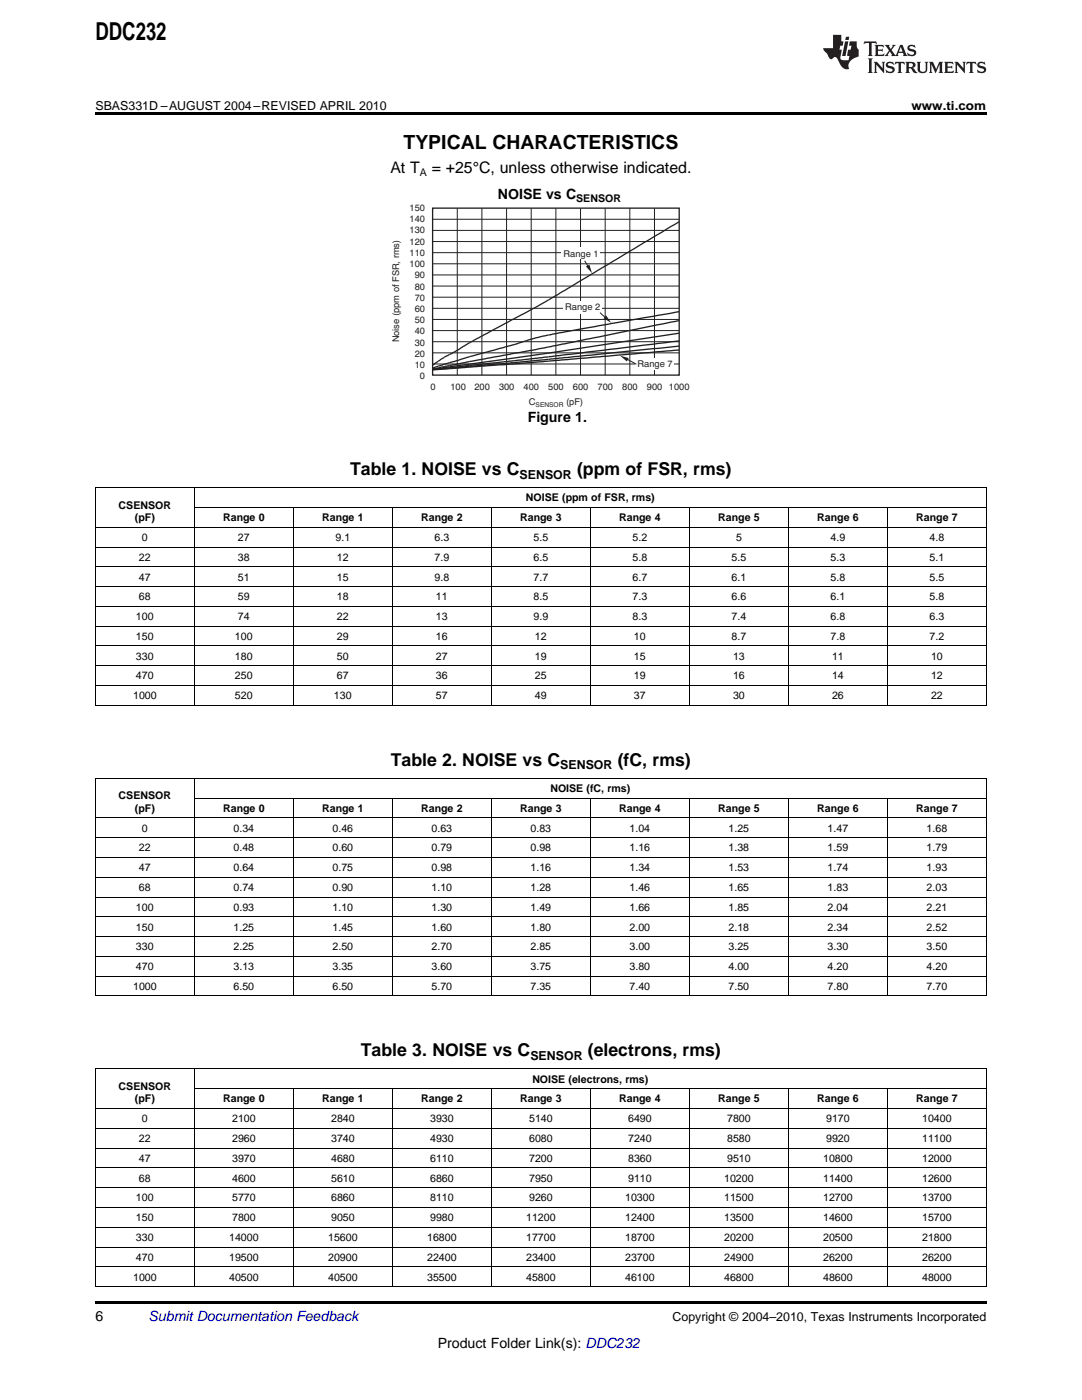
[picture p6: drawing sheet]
<svg xmlns="http://www.w3.org/2000/svg" width="216mm" height="279mm" viewBox="0 0 216 279" stroke-linecap="round" stroke-linejoin="round" font-family="sans-serif">
<g fill="#231f20">
<path d="M172.5 8.3l-.1 .5 .4-.2h.6v.1v2.1l-.2 .4h.9l-.2-.4v-2.1l.1-.1h.5l.5 .2-.2-.5zM174.5 9l.2 .3v1.5l-.2 .4h1.8l.2-.6a1.04 1.04 0 0 1-1.3 .2v-.7h.6l.3 .2v-.6l-.3 .2h-.6v-.6l.8-.1 .4 .3-.2-.5zM176.5 9l.9 1.1-.9 1.1h.8l-.2-.2 .4-.7 .5 .7-.2 .2h1.5l-.2-.2 .2-.4h.9l.1 .4-.2 .2h1l-.3-.3-.7-1.9h-.5l-.9 2-.8-1 .9-1h-.8l.1 .3-.4 .5-.3-.6 .1-.2zM179.7 9.3l.4 1h-.7zM181.3 9.1a.63 .63 0 0 0-.2 .7 .63 .63 0 0 0 .6 .4l.6 .2 .1 .2a.75 .75 0 0 1-.7 .4 .75 .75 0 0 1-.6-.5l.1 .7 .1-.1a1.11 1.11 0 0 0 1.5-.6 1.13 1.13 0 0 0-1.2-.8l-.1-.4a1.04 1.04 0 0 1 1.2 .2l-.2-.5-.2 .1-.4-.2zM173.2 11.7l.2 .3v2.2l-.2 .4h1l-.3-.4v-2.2l.3-.3zM174.3 12.3l.3 .4v1.5l-.3 .4h.8l-.2-.4v-1.3l1.5 1.7v-1.9l.2-.4h-.7l.2 .4v.9l-1.1-1.3zM177 12.5a.62 .62 0 0 0-.2 .7 .62 .62 0 0 0 .6 .4l.6 .1 .1 .3a.76 .76 0 0 1-.7 .3 .76 .76 0 0 1-.7-.4l.2 .7 .1-.1a1.11 1.11 0 0 0 1.5-.6 1.13 1.13 0 0 0-1.2-.8l-.1-.4a1.04 1.04 0 0 1 1.2 .2l-.2-.6-.2 .1-.5-.1zM178.7 12.3l-.2 .7a.61 .61 0 0 1 .8-.4v1.6l-.2 .4h.9l-.2-.4v-1.6a.63 .63 0 0 1 .7 .4l-.1-.7zM180.6 12.3l.3 .4v1.5l-.3 .4h1l-.2-.2-.1-.8 .6 .2a.76 .76 0 0 0 1.2 .7l-1-1a.58 .58 0 0 0 .6-.5 .58 .58 0 0 0-.5-.6zM181.4 12.7l.1-.1a.45 .45 0 0 1 .5 .1 .45 .45 0 0 1 .1 .5l-.8 .2zM182.9 12.3l.2 .2a2.17 2.17 0 0 0 .3 1.9 .99 .99 0 0 0 1.6-.6v-1.1l.2-.4h-.7l.2 .2a1.92 1.92 0 0 1-.2 1.8 .6 .6 0 0 1-.9-.5v-1.1l.2-.4zM185.4 12.3l.2 .4v1.5l-.2 .4h.7l-.2-.4v-1.4l.8 1.8 .8-1.8v1.4l-.2 .4h.9l-.2-.4v-1.5l.2-.4h-.8l-.6 1.5-.6-1.5zM188.4 12.3l.2 .4v1.5l-.2 .4h1.8l.1-.6a1.04 1.04 0 0 1-1.2 .2v-.7h.5l.4 .2v-.6l-.4 .2h-.5v-.7h.8l.3 .3-.1-.6zM190.5 12.3l.2 .4v1.5l-.2 .4h.7l-.2-.4v-1.3l1.5 1.7v-1.9l.2-.4h-.7l.2 .4v.9l-1.1-1.3zM192.9 12.3l-.1 .7a.61 .61 0 0 1 .7-.4l.1 1.6-.3 .4h1l-.3-.4 .1-1.6a.63 .63 0 0 1 .7 .4l-.1-.7zM195.2 12.5a.62 .62 0 0 0-.2 .7 .62 .62 0 0 0 .6 .4l.6 .1 .1 .3a.76 .76 0 0 1-.7 .3 .76 .76 0 0 1-.6-.4l.1 .7 .1-.1a1.11 1.11 0 0 0 1.6-.6 1.13 1.13 0 0 0-1.3-.8l-.1-.4a1.04 1.04 0 0 1 1.2 .2l-.1-.6-.2 .1-.5-.1z"/>
<path d="M166.2 7v2.6h-1.9v.4l.8 .9a.91 .91 0 0 0 1 .9 .56 .56 0 0 1 .5-.4 .56 .56 0 0 1 .5 .3l.4 .8a1.53 1.53 0 0 0 1.9 1.2 1.54 1.54 0 0 1 1-2.1l.9-.3v-1.4a1.52 1.52 0 0 1-.4-1.6h-1.3l-.2 .8h.5l-.2 .8h-.5l-.1 1v.2l.4 .1-.2 .8a1.93 1.93 0 0 1-1.6-.2l.3-1.9h-.5l.2-.8h.4l.2-.8h-.4v-1.3zM168.6 8.3l-.6 2.9h.7l.6-2.9zM168.8 7.3l-.1 .7h.6l.2-.7z"/>
</g>
<g fill="none" stroke="#231f20" stroke-width=".2">
<path d="M86.3 43.8h49.2M86.3 46h49.2M86.3 48.2h49.2M86.3 50.4h49.2M86.3 52.6h49.2M86.3 54.9h49.2M86.3 57.1h49.2M86.3 59.3h49.2M91.2 41.5v33.4M96.2 41.5v33.4M101.1 41.5v33.4M106 41.5v33.4"/>
<path d="M110.9 41.5v33.4M115.8 41.5v33.4M120.8 41.5v33.4M125.7 41.5v33.4M130.6 41.5v33.4M86.3 61.5h49.2M86.3 63.8h49.2M86.3 66h49.2M86.3 68.2h49.2M86.3 70.4h49.2M86.3 72.6h49.2"/>
</g>
<path d="M86.3 41.5h49.2v33.4h-49.2z" fill="none" stroke="#231f20" stroke-width=".26"/>
<path d="M116.9 53.2l.7-.4 .5 1.7z" fill="#231f20"/>
<path d="M116.7 52l.9 1.6" fill="none" stroke="#231f20" stroke-width=".2"/>
<g fill="#fff">
<path d="M112 49.4h7.7v2.3h-7.7z" fill-rule="evenodd"/>
<path d="M112.3 60.2h7.8v2.4h-7.8z" fill-rule="evenodd"/>
</g>
<path d="M135.5 44.2l-26.7 16-14.9 8.1-2.4 1.5-2.7 1.4-2.5 1.7M86.3 73.8l3.4-.2zM135.5 62.2l-27.3 4.9-15.1 4.3-6.8 2.1M135.5 64l-26.7 5.4-14.9 2.7-7.6 1.5M135.5 66.5a1585 1585 0 0 1-44.3 6.5l-4.9 .7 23.7-2.5 25.5-3.2M135.5 69.1l-27 2.7-18.8 1.7M135.5 69.9l-27.3 2.3-18.5 1.4" fill="none" stroke="#231f20" stroke-width=".25"/>
<path d="M120.9 63l1.1 1.4-1.6-.9z" fill="#231f20"/>
<path d="M119.7 62.4l1.4 1.3" fill="none" stroke="#231f20" stroke-width=".2"/>
<path d="M126.7 71.5h7.8v2.3h-7.8z" fill-rule="evenodd" fill="#fff"/>
<path d="M123.7 71l1.7 .5-.3 .6z" fill="#231f20"/>
<path d="M124.7 71.5l2.3 1.2" fill="none" stroke="#231f20" stroke-width=".2"/>
<path d="M19 259.7h177.8v.5h-177.8z" fill="#000"/>
<g fill="none" stroke="#000" stroke-width=".2">
<path d="M19 97.3h177.8M19.1 97.4v43.4M38.8 97.4v43.4M196.8 97.4v43.4M19 117.1h177.8M19 113.1h177.8M19 109.2h177.8M19 105.2h177.8M38.8 101.3h158M58.5 101.3v39.5M78.3 101.3v39.5M98 101.3v39.5"/>
<path d="M117.8 101.3v39.5M137.5 101.3v39.5M157.3 101.3v39.5M177 101.3v39.5M19 136.8h177.8M19 132.9h177.8M19 128.9h177.8M19 125h177.8M19 121h177.8M19 155.3h177.8M19 140.8h177.8M19.1 155.4v43.4"/>
<path d="M38.8 155.4v43.4M38.8 159.3h158M58.5 159.3v39.5M78.3 159.3v39.5M98 159.3v39.5M117.8 159.3v39.5M137.5 159.3v39.5M157.3 159.3v39.5M177 159.3v39.5M196.8 155.4v43.4M19 179h177.8M19 175.1h177.8"/>
<path d="M19 171.1h177.8M19 167.2h177.8M19 163.2h177.8M19 198.8h177.8M19 194.8h177.8M19 190.9h177.8M19 186.9h177.8M19 183h177.8M19 213.3h177.8M19.1 213.4v43.4M38.8 213.4v43.4M38.8 217.3h158"/>
<path d="M58.5 217.3v39.5M78.3 217.3v39.5M98 217.3v39.5M117.8 217.3v39.5M137.5 217.3v39.5M157.3 217.3v39.5M177 217.3v39.5M196.8 213.4v43.4M19 237h177.8M19 233.1h177.8M19 229.1h177.8M19 225.2h177.8"/>
<path d="M19 221.2h177.8M19 256.8h177.8M19 252.8h177.8M19 248.9h177.8M19 244.9h177.8M19 241h177.8"/>
</g>
<path d="M111.5 86.4h.3v.7h-.3z" fill="#fff"/>
<path d="M19 22.5h177.8v.5h-177.8z" fill="#000"/>
<text font-size="4.9" x="19" y="7.9">DDC232</text>
<text font-size="3.9" x="80.5" y="29.7">TYPICAL CHARACTERISTICS</text>
<g font-size="3.5">
<text x="69.8" y="94.8">Table 1. NOISE vs C</text>
<text x="115.1" y="94.8">(ppm of FSR, rms)</text>
<text x="78" y="152.8">Table 2. NOISE vs C</text>
<text x="123.3" y="152.8">(fC, rms)</text>
<text x="72" y="210.8">Table 3. NOISE vs C</text>
<text x="117.3" y="210.8">(electrons, rms)</text>
</g>
<g font-size="3.2">
<text x="77.9" y="34.4">At T</text>
<text x="86.1" y="34.4">= +25°C, unless otherwise indicated.</text>
</g>
<g font-size="2.8">
<text x="99.3" y="39.7">NOISE vs C</text>
<text x="105.3" y="84.2">Figure 1.</text>
<text x="19" y="263.6">6</text>
<text x="87.3" y="269">Product Folder Link(s): DDC232</text>
</g>
<text font-size="2.8" fill="#0000c8" x="29.6" y="263.6">Submit Documentation Feedback</text>
<g font-size="2.5">
<text x="19" y="21.9">SBAS331D –AUGUST 2004–REVISED APRIL 2010</text>
<text x="181.9" y="21.9">www.ti.com</text>
<text x="103.7" y="95.5">SENSOR</text>
<text x="111.8" y="153.5">SENSOR</text>
<text x="105.8" y="211.5">SENSOR</text>
<text x="134.2" y="263.6">Copyright © 2004–2010, Texas Instruments Incorporated</text>
</g>
<g font-size="2.1">
<text x="83.8" y="35.1">A</text>
<text x="115" y="40.3">SENSOR</text>
<text x="23.7" y="101.5">CSENSOR</text>
<text x="105" y="100">NOISE (ppm of FSR, rms)</text>
<text x="26.9" y="104">(pF)</text>
<text x="28.3" y="107.9">0</text>
<text x="44.5" y="104">Range 0</text>
<text x="47.5" y="107.9">27</text>
<text x="64.3" y="104">Range 1</text>
<text x="67" y="107.9">9.1</text>
<text x="84" y="104">Range 2</text>
<text x="86.7" y="107.9">6.3</text>
<text x="103.8" y="104">Range 3</text>
<text x="106.5" y="107.9">5.5</text>
<text x="123.5" y="104">Range 4</text>
<text x="126.2" y="107.9">5.2</text>
<text x="143.3" y="104">Range 5</text>
<text x="146.9" y="107.9">5</text>
<text x="163.1" y="104">Range 6</text>
<text x="165.7" y="107.9">4.9</text>
<text x="182.8" y="104">Range 7</text>
<text x="185.5" y="107.9">4.8</text>
<text x="27.7" y="111.9">22</text>
<text x="47.5" y="111.9">38</text>
<text x="67.2" y="111.9">12</text>
<text x="86.7" y="111.9">7.9</text>
<text x="106.5" y="111.9">6.5</text>
<text x="126.2" y="111.9">5.8</text>
<text x="146" y="111.9">5.5</text>
<text x="165.7" y="111.9">5.3</text>
<text x="185.5" y="111.9">5.1</text>
<text x="27.7" y="115.9">47</text>
<text x="27.7" y="119.8">68</text>
<text x="47.5" y="115.9">51</text>
<text x="47.5" y="119.8">59</text>
<text x="67.2" y="115.9">15</text>
<text x="67.2" y="119.8">18</text>
<text x="86.7" y="115.9">9.8</text>
<text x="87" y="119.8">11</text>
<text x="106.5" y="115.9">7.7</text>
<text x="106.5" y="119.8">8.5</text>
<text x="126.2" y="115.9">6.7</text>
<text x="126.2" y="119.8">7.3</text>
<text x="146" y="115.9">6.1</text>
<text x="146" y="119.8">6.6</text>
<text x="165.7" y="115.9">5.8</text>
<text x="165.7" y="119.8">6.1</text>
<text x="185.5" y="115.9">5.5</text>
<text x="185.5" y="119.8">5.8</text>
<text x="27.1" y="123.8">100</text>
<text x="47.5" y="123.8">74</text>
<text x="67.2" y="123.8">22</text>
<text x="87" y="123.8">13</text>
<text x="106.5" y="123.8">9.9</text>
<text x="126.2" y="123.8">8.3</text>
<text x="146" y="123.8">7.4</text>
<text x="165.7" y="123.8">6.8</text>
<text x="185.5" y="123.8">6.3</text>
<text x="27.1" y="127.7">150</text>
<text x="27.1" y="131.7">330</text>
<text x="46.9" y="127.7">100</text>
<text x="46.9" y="131.7">180</text>
<text x="67.2" y="127.7">29</text>
<text x="67.2" y="131.7">50</text>
<text x="87" y="127.7">16</text>
<text x="87" y="131.7">27</text>
<text x="106.8" y="127.7">12</text>
<text x="106.8" y="131.7">19</text>
<text x="126.5" y="127.7">10</text>
<text x="126.5" y="131.7">15</text>
<text x="146" y="127.7">8.7</text>
<text x="146.3" y="131.7">13</text>
<text x="165.7" y="127.7">7.8</text>
<text x="166" y="131.7">11</text>
<text x="185.5" y="127.7">7.2</text>
<text x="185.8" y="131.7">10</text>
<text x="27.1" y="135.6">470</text>
<text x="46.9" y="135.6">250</text>
<text x="67.2" y="135.6">67</text>
<text x="87" y="135.6">36</text>
<text x="106.8" y="135.6">25</text>
<text x="126.5" y="135.6">19</text>
<text x="146.3" y="135.6">16</text>
<text x="166" y="135.6">14</text>
<text x="185.8" y="135.6">12</text>
<text x="26.6" y="139.6">1000</text>
<text x="46.9" y="139.6">520</text>
<text x="66.6" y="139.6">130</text>
<text x="87" y="139.6">57</text>
<text x="106.8" y="139.6">49</text>
<text x="126.5" y="139.6">37</text>
<text x="146.3" y="139.6">30</text>
<text x="166" y="139.6">26</text>
<text x="185.8" y="139.6">22</text>
<text x="23.7" y="159.5">CSENSOR</text>
<text x="26.9" y="162">(pF)</text>
<text x="44.5" y="162">Range 0</text>
<text x="64.3" y="162">Range 1</text>
<text x="84" y="162">Range 2</text>
<text x="103.8" y="162">Range 3</text>
<text x="109.8" y="158">NOISE (fC, rms)</text>
<text x="123.5" y="162">Range 4</text>
<text x="143.3" y="162">Range 5</text>
<text x="163.1" y="162">Range 6</text>
<text x="182.8" y="162">Range 7</text>
<text x="28.3" y="165.9">0</text>
<text x="46.6" y="165.9">0.34</text>
<text x="66.4" y="165.9">0.46</text>
<text x="86.1" y="165.9">0.63</text>
<text x="105.9" y="165.9">0.83</text>
<text x="125.6" y="165.9">1.04</text>
<text x="145.4" y="165.9">1.25</text>
<text x="165.1" y="165.9">1.47</text>
<text x="184.9" y="165.9">1.68</text>
<text x="27.7" y="169.9">22</text>
<text x="27.7" y="173.8">47</text>
<text x="46.6" y="169.9">0.48</text>
<text x="46.6" y="173.8">0.64</text>
<text x="66.4" y="169.9">0.60</text>
<text x="66.4" y="173.8">0.75</text>
<text x="86.1" y="169.9">0.79</text>
<text x="86.1" y="173.8">0.98</text>
<text x="105.9" y="169.9">0.98</text>
<text x="105.9" y="173.8">1.16</text>
<text x="125.6" y="169.9">1.16</text>
<text x="125.6" y="173.8">1.34</text>
<text x="145.4" y="169.9">1.38</text>
<text x="145.4" y="173.8">1.53</text>
<text x="165.1" y="169.9">1.59</text>
<text x="165.1" y="173.8">1.74</text>
<text x="184.9" y="169.9">1.79</text>
<text x="184.9" y="173.8">1.93</text>
<text x="27.7" y="177.8">68</text>
<text x="46.6" y="177.8">0.74</text>
<text x="66.4" y="177.8">0.90</text>
<text x="86.1" y="177.8">1.10</text>
<text x="105.9" y="177.8">1.28</text>
<text x="125.6" y="177.8">1.46</text>
<text x="145.4" y="177.8">1.65</text>
<text x="165.1" y="177.8">1.83</text>
<text x="184.9" y="177.8">2.03</text>
<text x="27.1" y="181.8">100</text>
<text x="27.1" y="185.7">150</text>
<text x="46.6" y="181.8">0.93</text>
<text x="46.6" y="185.7">1.25</text>
<text x="66.4" y="181.8">1.10</text>
<text x="66.4" y="185.7">1.45</text>
<text x="86.1" y="181.8">1.30</text>
<text x="86.1" y="185.7">1.60</text>
<text x="105.9" y="181.8">1.49</text>
<text x="105.9" y="185.7">1.80</text>
<text x="125.6" y="181.8">1.66</text>
<text x="125.6" y="185.7">2.00</text>
<text x="145.4" y="181.8">1.85</text>
<text x="145.4" y="185.7">2.18</text>
<text x="165.1" y="181.8">2.04</text>
<text x="165.1" y="185.7">2.34</text>
<text x="184.9" y="181.8">2.21</text>
<text x="184.9" y="185.7">2.52</text>
<text x="27.1" y="189.7">330</text>
<text x="46.6" y="189.7">2.25</text>
<text x="66.4" y="189.7">2.50</text>
<text x="86.1" y="189.7">2.70</text>
<text x="105.9" y="189.7">2.85</text>
<text x="125.6" y="189.7">3.00</text>
<text x="145.4" y="189.7">3.25</text>
<text x="165.1" y="189.7">3.30</text>
<text x="184.9" y="189.7">3.50</text>
<text x="26.6" y="197.6">1000</text>
<text x="27.1" y="193.6">470</text>
<text x="46.6" y="193.6">3.13</text>
<text x="46.6" y="197.6">6.50</text>
<text x="66.4" y="193.6">3.35</text>
<text x="66.4" y="197.6">6.50</text>
<text x="86.1" y="193.6">3.60</text>
<text x="86.1" y="197.6">5.70</text>
<text x="105.9" y="193.6">3.75</text>
<text x="105.9" y="197.6">7.35</text>
<text x="125.6" y="193.6">3.80</text>
<text x="125.6" y="197.6">7.40</text>
<text x="145.4" y="193.6">4.00</text>
<text x="145.4" y="197.6">7.50</text>
<text x="165.1" y="193.6">4.20</text>
<text x="165.1" y="197.6">7.80</text>
<text x="184.9" y="193.6">4.20</text>
<text x="184.9" y="197.6">7.70</text>
<text x="23.7" y="217.5">CSENSOR</text>
<text x="26.9" y="220">(pF)</text>
<text x="44.5" y="220">Range 0</text>
<text x="64.3" y="220">Range 1</text>
<text x="84" y="220">Range 2</text>
<text x="103.8" y="220">Range 3</text>
<text x="106.2" y="216">NOISE (electrons, rms)</text>
<text x="123.5" y="220">Range 4</text>
<text x="143.3" y="220">Range 5</text>
<text x="163.1" y="220">Range 6</text>
<text x="182.8" y="220">Range 7</text>
<text x="27.7" y="227.9">22</text>
<text x="28.3" y="223.9">0</text>
<text x="46.3" y="223.9">2100</text>
<text x="46.3" y="227.9">2960</text>
<text x="66.1" y="223.9">2840</text>
<text x="66.1" y="227.9">3740</text>
<text x="85.8" y="223.9">3930</text>
<text x="85.8" y="227.9">4930</text>
<text x="105.6" y="223.9">5140</text>
<text x="105.6" y="227.9">6080</text>
<text x="125.3" y="223.9">6490</text>
<text x="125.3" y="227.9">7240</text>
<text x="145.1" y="223.9">7800</text>
<text x="145.1" y="227.9">8580</text>
<text x="164.9" y="223.9">9170</text>
<text x="164.9" y="227.9">9920</text>
<text x="184" y="223.9">10400</text>
<text x="184" y="227.9">11100</text>
<text x="27.7" y="231.8">47</text>
<text x="46.3" y="231.8">3970</text>
<text x="66.1" y="231.8">4680</text>
<text x="85.8" y="231.8">6110</text>
<text x="105.6" y="231.8">7200</text>
<text x="125.3" y="231.8">8360</text>
<text x="145.1" y="231.8">9510</text>
<text x="164.3" y="231.8">10800</text>
<text x="184" y="231.8">12000</text>
<text x="27.1" y="239.7">100</text>
<text x="27.7" y="235.8">68</text>
<text x="46.3" y="235.8">4600</text>
<text x="46.3" y="239.7">5770</text>
<text x="66.1" y="235.8">5610</text>
<text x="66.1" y="239.7">6860</text>
<text x="85.8" y="235.8">6860</text>
<text x="85.8" y="239.7">8110</text>
<text x="105.6" y="235.8">7950</text>
<text x="105.6" y="239.7">9260</text>
<text x="124.7" y="239.7">10300</text>
<text x="125.3" y="235.8">9110</text>
<text x="144.5" y="235.8">10200</text>
<text x="144.5" y="239.7">11500</text>
<text x="164.3" y="235.8">11400</text>
<text x="164.3" y="239.7">12700</text>
<text x="184" y="235.8">12600</text>
<text x="184" y="239.7">13700</text>
<text x="27.1" y="243.7">150</text>
<text x="46.3" y="243.7">7800</text>
<text x="66.1" y="243.7">9050</text>
<text x="85.8" y="243.7">9980</text>
<text x="105" y="243.7">11200</text>
<text x="124.7" y="243.7">12400</text>
<text x="144.5" y="243.7">13500</text>
<text x="164.3" y="243.7">14600</text>
<text x="184" y="243.7">15700</text>
<text x="27.1" y="247.6">330</text>
<text x="27.1" y="251.6">470</text>
<text x="45.7" y="247.6">14000</text>
<text x="45.7" y="251.6">19500</text>
<text x="65.5" y="247.6">15600</text>
<text x="65.5" y="251.6">20900</text>
<text x="85.2" y="247.6">16800</text>
<text x="85.2" y="251.6">22400</text>
<text x="105" y="247.6">17700</text>
<text x="105" y="251.6">23400</text>
<text x="124.7" y="247.6">18700</text>
<text x="124.7" y="251.6">23700</text>
<text x="144.5" y="247.6">20200</text>
<text x="144.5" y="251.6">24900</text>
<text x="164.3" y="247.6">20500</text>
<text x="164.3" y="251.6">26200</text>
<text x="184" y="247.6">21800</text>
<text x="184" y="251.6">26200</text>
<text x="26.6" y="255.6">1000</text>
<text x="45.7" y="255.6">40500</text>
<text x="65.5" y="255.6">40500</text>
<text x="85.2" y="255.6">35500</text>
<text x="105" y="255.6">45800</text>
<text x="124.7" y="255.6">46100</text>
<text x="144.5" y="255.6">46800</text>
<text x="164.3" y="255.6">48600</text>
<text x="184" y="255.6">48000</text>
</g>
<g font-size="1.9" fill="#231f20">
<text x="81.7" y="42.1">150</text>
<text x="81.7" y="44.4">140</text>
<text x="81.7" y="46.6">130</text>
<text x="81.7" y="48.8">120</text>
<text x="81.7" y="51.1">110</text>
<text x="81.7" y="53.3">100</text>
<text x="112.5" y="51.2">Range 1</text>
<text x="82.8" y="55.6">90</text>
<text x="82.8" y="57.8">80</text>
<text x="82.8" y="60">70</text>
<text x="82.8" y="62.3">60</text>
<text x="82.8" y="64.5">50</text>
<text x="112.8" y="62">Range 2</text>
<text x="79.7" y="68.3" transform="rotate(-90 79.7 68.3)">Noise (ppm of FSR, rms)</text>
<text x="82.8" y="66.8">40</text>
<text x="82.8" y="69">30</text>
<text x="82.8" y="71.2">20</text>
<text x="82.8" y="73.5">10</text>
<text x="83.8" y="75.7">0</text>
<text x="85.9" y="77.9">0</text>
<text x="89.9" y="77.9">100</text>
<text x="94.7" y="77.9">200</text>
<text x="99.6" y="77.9">300</text>
<text x="104.5" y="77.9">400</text>
<text x="109.4" y="77.9">500</text>
<text x="114.3" y="77.9">600</text>
<text x="119.2" y="77.9">700</text>
<text x="124.2" y="77.9">800</text>
<text x="127.2" y="73.3">Range 7</text>
<text x="129.1" y="77.9">900</text>
<text x="133.5" y="77.9">1000</text>
<text x="105.5" y="80.7">C</text>
<text x="113" y="80.7">(pF)</text>
</g>
<text font-size="1.3" fill="#231f20" x="106.9" y="81.3">SENSOR</text>
</svg>
